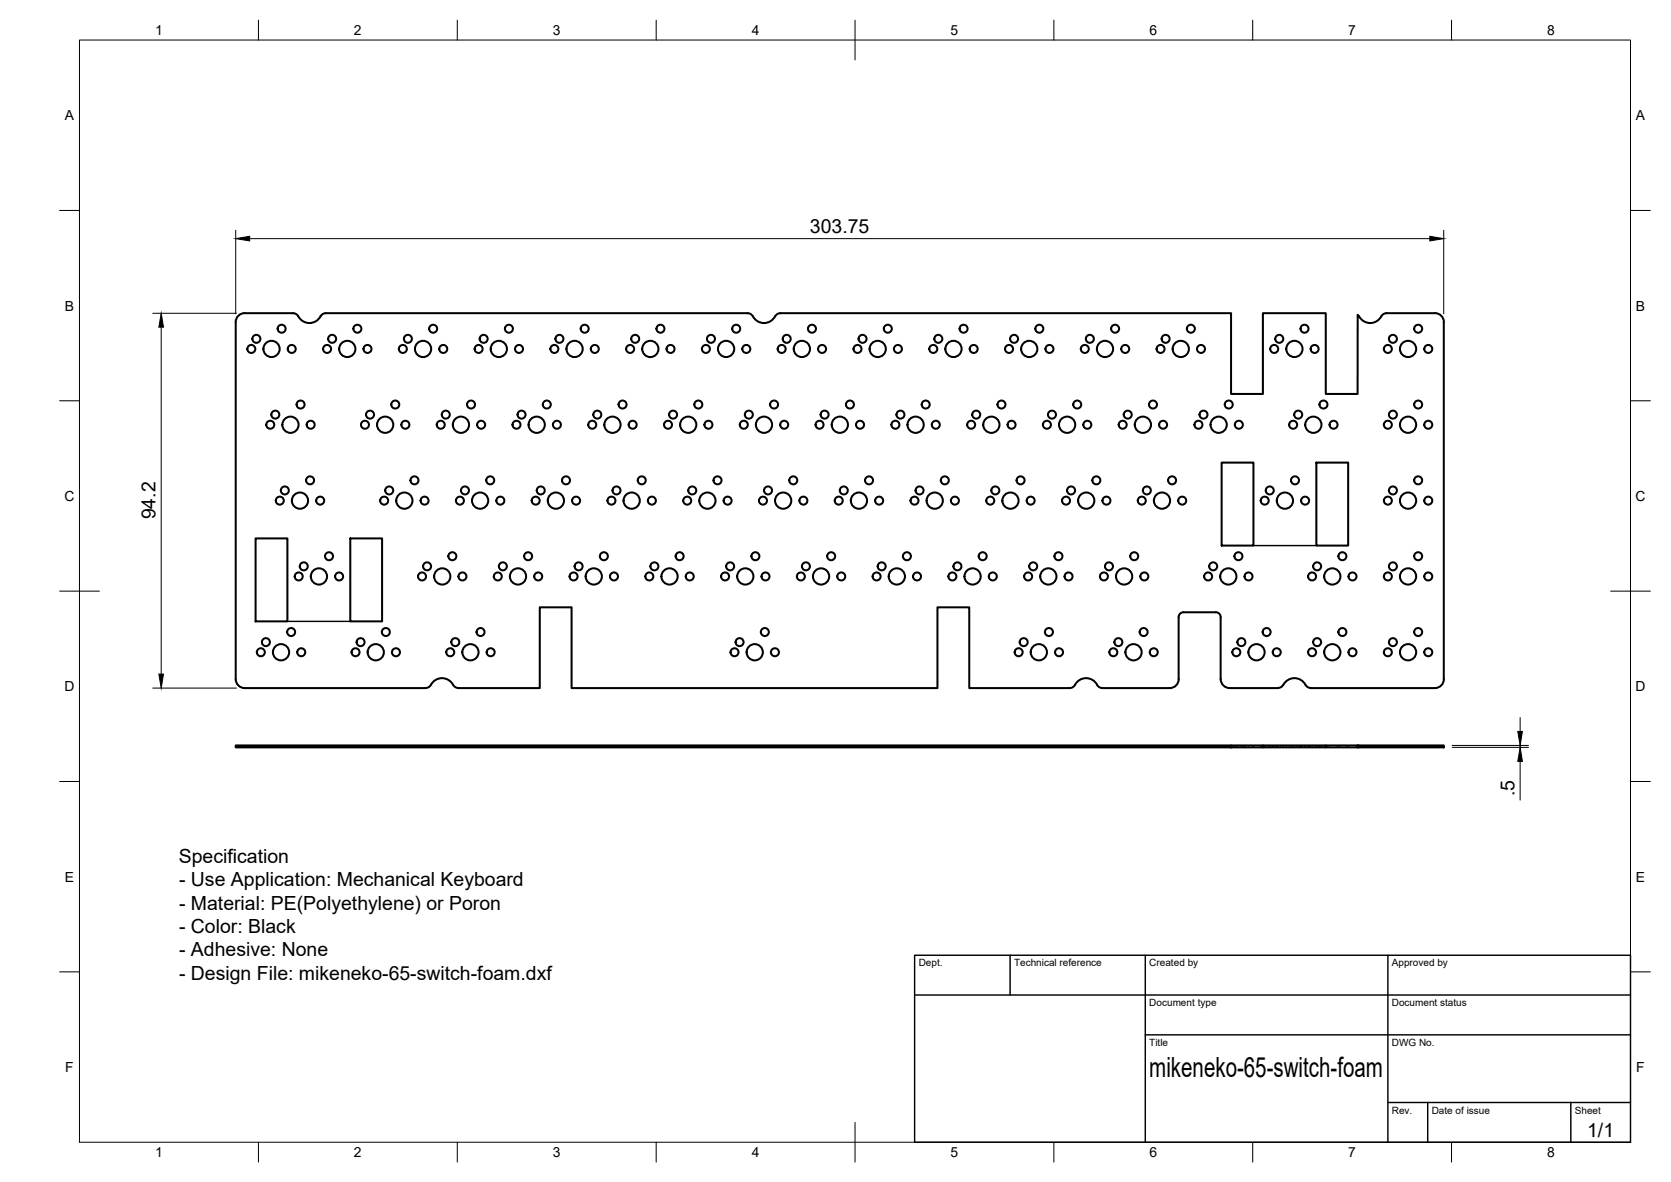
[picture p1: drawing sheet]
<svg xmlns="http://www.w3.org/2000/svg" width="420mm" height="297mm" viewBox="0 0 420 297" stroke-linecap="round" stroke-linejoin="round" font-family="sans-serif">
<g fill="none" stroke="#000" stroke-width=".51">
<path d="M194.9 79.5a3.2 3.2 0 0 1-3 1.7 3.2 3.2 0 0 1-2.8-2l-1.1-.5h-106.1a1.8 1.8 0 0 0-1.6 1.3 3.2 3.2 0 0 1-5.5-.8l-1.1-.5h-12.2a2.25 2.25 0 0 0-2.2 2.2v89.8a2.25 2.25 0 0 0 2.2 2.2h45.5M196.2 78.7h113.3v20.3h8v-20.3h15.9v20.3h8v-19.9a3.6 3.6 0 0 0 3.7 2 3.6 3.6 0 0 0 2.4-1.9l1.1-.5h12.2M196.2 78.7a1.49 1.49 0 0 0-1.3 .8M360.8 78.7a2.25 2.25 0 0 1 2.3 2.2M363 80.9v89.8M307.2 116.3h8v20.8h-8zM331 116.3h8v20.8h-8zM64.3 135.3h8v20.9h-8zM88.1 135.3h8v20.9h-8zM296.4 155.1v15.6M297.6 153.9h8.1M297.6 153.8a1.26 1.26 0 0 0-1.2 1.3"/>
<path d="M305.7 153.8a1.26 1.26 0 0 1 1.2 1.3M306.9 155.1v15.6a2.25 2.25 0 0 0 2.3 2.2h12.2M107 172.9a1.83 1.83 0 0 0 1.7-1.3 3.3 3.3 0 0 1 5.5 .8l1.1 .5M115.3 172.9h20.4v-20.3h8v20.3h92v-20.3h8v20.3h25.2M275.9 172.1a1.58 1.58 0 0 0 1.3 .8M275.9 172.1a3.2 3.2 0 0 0-3-1.7 3.2 3.2 0 0 0-2.8 2l-1.1 .5M296.4 170.7a2.25 2.25 0 0 1-2.3 2.2h-16.9M321.4 172.9l1-.5a3.3 3.3 0 0 1 3.1-2 3.3 3.3 0 0 1 3 2l1.1 .5h31.2M363.1 170.7a2.25 2.25 0 0 1-2.3 2.2M59.3 187.3h250.2v.5h-250.2zM309.5 187.3h8M333.4 187.3h-15.9v.5h-8"/>
<path d="M341.4 187.3h-8v.5h-15.9M341.4 187.3v.5h-8M341.4 187.8h.3M341.7 187.3h21.3v.5h-21.3zM341.7 187.3h-.3v.5"/>
<circle cx="63.2" cy="87.7" r="1.01"/>
<circle cx="64.5" cy="85.2" r="1.01"/>
<circle cx="68.3" cy="87.7" r="2.04"/>
<circle cx="70.8" cy="82.6" r="1.01"/>
<circle cx="73.4" cy="87.7" r="1.01"/>
<circle cx="82.2" cy="87.7" r="1.01"/>
<circle cx="83.5" cy="85.2" r="1.01"/>
<circle cx="87.3" cy="87.7" r="2.04"/>
<circle cx="89.9" cy="82.6" r="1.01"/>
<circle cx="92.4" cy="87.7" r="1.01"/>
<circle cx="101.3" cy="87.7" r="1.01"/>
<circle cx="102.6" cy="85.2" r="1.01"/>
<circle cx="106.4" cy="87.7" r="2.04"/>
<circle cx="108.9" cy="82.6" r="1.01"/>
<circle cx="111.5" cy="87.7" r="1.01"/>
<circle cx="120.3" cy="87.7" r="1.01"/>
<circle cx="121.6" cy="85.2" r="1.01"/>
<circle cx="125.4" cy="87.7" r="2.04"/>
<circle cx="128" cy="82.6" r="1.01"/>
<circle cx="130.5" cy="87.7" r="1.01"/>
<circle cx="139.4" cy="87.7" r="1.01"/>
<circle cx="140.7" cy="85.2" r="1.01"/>
<circle cx="144.5" cy="87.7" r="2.04"/>
<circle cx="147" cy="82.6" r="1.01"/>
<circle cx="149.6" cy="87.7" r="1.01"/>
<circle cx="158.4" cy="87.7" r="1.01"/>
<circle cx="159.7" cy="85.2" r="1.01"/>
<circle cx="163.5" cy="87.7" r="2.04"/>
<circle cx="166.1" cy="82.6" r="1.01"/>
<circle cx="168.6" cy="87.7" r="1.01"/>
<circle cx="177.5" cy="87.7" r="1.01"/>
<circle cx="178.8" cy="85.2" r="1.01"/>
<circle cx="182.6" cy="87.7" r="2.04"/>
<circle cx="185.1" cy="82.6" r="1.01"/>
<circle cx="187.7" cy="87.7" r="1.01"/>
<circle cx="196.5" cy="87.7" r="1.01"/>
<circle cx="197.8" cy="85.2" r="1.01"/>
<circle cx="201.6" cy="87.7" r="2.04"/>
<circle cx="204.2" cy="82.6" r="1.01"/>
<circle cx="206.7" cy="87.7" r="1.01"/>
<circle cx="215.6" cy="87.7" r="1.01"/>
<circle cx="216.9" cy="85.2" r="1.01"/>
<circle cx="220.7" cy="87.7" r="2.04"/>
<circle cx="223.2" cy="82.6" r="1.01"/>
<circle cx="225.8" cy="87.7" r="1.01"/>
<circle cx="234.7" cy="87.7" r="1.01"/>
<circle cx="235.9" cy="85.2" r="1.01"/>
<circle cx="239.7" cy="87.7" r="2.04"/>
<circle cx="242.3" cy="82.6" r="1.01"/>
<circle cx="244.8" cy="87.7" r="1.01"/>
<circle cx="253.7" cy="87.7" r="1.01"/>
<circle cx="255" cy="85.2" r="1.01"/>
<circle cx="258.8" cy="87.7" r="2.04"/>
<circle cx="261.3" cy="82.6" r="1.01"/>
<circle cx="263.9" cy="87.7" r="1.01"/>
<circle cx="272.8" cy="87.7" r="1.01"/>
<circle cx="274" cy="85.2" r="1.01"/>
<circle cx="277.8" cy="87.7" r="2.04"/>
<circle cx="280.4" cy="82.6" r="1.01"/>
<circle cx="282.9" cy="87.7" r="1.01"/>
<circle cx="291.8" cy="87.7" r="1.01"/>
<circle cx="293.1" cy="85.2" r="1.01"/>
<circle cx="296.9" cy="87.7" r="2.04"/>
<circle cx="299.4" cy="82.6" r="1.01"/>
<circle cx="302" cy="87.7" r="1.01"/>
<circle cx="320.4" cy="87.7" r="1.01"/>
<circle cx="321.7" cy="85.2" r="1.01"/>
<circle cx="325.5" cy="87.7" r="2.04"/>
<circle cx="328" cy="82.6" r="1.01"/>
<circle cx="330.5" cy="87.7" r="1.01"/>
<circle cx="349" cy="87.7" r="1.01"/>
<circle cx="350.2" cy="85.2" r="1.01"/>
<circle cx="354" cy="87.7" r="2.04"/>
<circle cx="356.6" cy="82.6" r="1.01"/>
<circle cx="359.1" cy="87.7" r="1.01"/>
<circle cx="68" cy="106.7" r="1.01"/>
<circle cx="69.2" cy="104.2" r="1.01"/>
<circle cx="73" cy="106.7" r="2.04"/>
<circle cx="75.6" cy="101.7" r="1.01"/>
<circle cx="78.1" cy="106.7" r="1.01"/>
<circle cx="91.8" cy="106.7" r="1.01"/>
<circle cx="93" cy="104.2" r="1.01"/>
<circle cx="96.8" cy="106.7" r="2.04"/>
<circle cx="99.4" cy="101.7" r="1.01"/>
<circle cx="101.9" cy="106.7" r="1.01"/>
<circle cx="110.8" cy="106.7" r="1.01"/>
<circle cx="112.1" cy="104.2" r="1.01"/>
<circle cx="115.9" cy="106.7" r="2.04"/>
<circle cx="118.4" cy="101.7" r="1.01"/>
<circle cx="121" cy="106.7" r="1.01"/>
<circle cx="129.9" cy="106.7" r="1.01"/>
<circle cx="131.1" cy="104.2" r="1.01"/>
<circle cx="134.9" cy="106.7" r="2.04"/>
<circle cx="137.5" cy="101.7" r="1.01"/>
<circle cx="140" cy="106.7" r="1.01"/>
<circle cx="148.9" cy="106.7" r="1.01"/>
<circle cx="150.2" cy="104.2" r="1.01"/>
<circle cx="154" cy="106.7" r="2.04"/>
<circle cx="156.5" cy="101.7" r="1.01"/>
<circle cx="159.1" cy="106.7" r="1.01"/>
<circle cx="168" cy="106.7" r="1.01"/>
<circle cx="169.2" cy="104.2" r="1.01"/>
<circle cx="173" cy="106.7" r="2.04"/>
<circle cx="175.6" cy="101.7" r="1.01"/>
<circle cx="178.1" cy="106.7" r="1.01"/>
<circle cx="187" cy="106.7" r="1.01"/>
<circle cx="188.3" cy="104.2" r="1.01"/>
<circle cx="192.1" cy="106.7" r="2.04"/>
<circle cx="194.6" cy="101.7" r="1.01"/>
<circle cx="197.2" cy="106.7" r="1.01"/>
<circle cx="206.1" cy="106.7" r="1.01"/>
<circle cx="207.3" cy="104.2" r="1.01"/>
<circle cx="211.2" cy="106.7" r="2.04"/>
<circle cx="213.7" cy="101.7" r="1.01"/>
<circle cx="216.2" cy="106.7" r="1.01"/>
<circle cx="225.1" cy="106.7" r="1.01"/>
<circle cx="226.4" cy="104.2" r="1.01"/>
<circle cx="230.2" cy="106.7" r="2.04"/>
<circle cx="232.8" cy="101.7" r="1.01"/>
<circle cx="235.3" cy="106.7" r="1.01"/>
<circle cx="244.2" cy="106.7" r="1.01"/>
<circle cx="245.5" cy="104.2" r="1.01"/>
<circle cx="249.3" cy="106.7" r="2.04"/>
<circle cx="251.8" cy="101.7" r="1.01"/>
<circle cx="254.3" cy="106.7" r="1.01"/>
<circle cx="263.2" cy="106.7" r="1.01"/>
<circle cx="264.5" cy="104.2" r="1.01"/>
<circle cx="268.3" cy="106.7" r="2.04"/>
<circle cx="270.9" cy="101.7" r="1.01"/>
<circle cx="273.4" cy="106.7" r="1.01"/>
<circle cx="282.3" cy="106.7" r="1.01"/>
<circle cx="283.6" cy="104.2" r="1.01"/>
<circle cx="287.4" cy="106.7" r="2.04"/>
<circle cx="289.9" cy="101.7" r="1.01"/>
<circle cx="292.4" cy="106.7" r="1.01"/>
<circle cx="301.3" cy="106.7" r="1.01"/>
<circle cx="302.6" cy="104.2" r="1.01"/>
<circle cx="306.4" cy="106.7" r="2.04"/>
<circle cx="309" cy="101.7" r="1.01"/>
<circle cx="311.5" cy="106.7" r="1.01"/>
<circle cx="325.2" cy="106.7" r="1.01"/>
<circle cx="326.4" cy="104.2" r="1.01"/>
<circle cx="330.2" cy="106.7" r="2.04"/>
<circle cx="332.8" cy="101.7" r="1.01"/>
<circle cx="335.3" cy="106.7" r="1.01"/>
<circle cx="349" cy="106.7" r="1.01"/>
<circle cx="350.2" cy="104.2" r="1.01"/>
<circle cx="354" cy="106.7" r="2.04"/>
<circle cx="356.6" cy="101.7" r="1.01"/>
<circle cx="359.1" cy="106.7" r="1.01"/>
<circle cx="70.3" cy="125.8" r="1.01"/>
<circle cx="71.6" cy="123.3" r="1.01"/>
<circle cx="75.4" cy="125.8" r="2.04"/>
<circle cx="78" cy="120.7" r="1.01"/>
<circle cx="80.5" cy="125.8" r="1.01"/>
<circle cx="82.7" cy="139.8" r="1.01"/>
<circle cx="96.6" cy="125.8" r="1.01"/>
<circle cx="97.9" cy="123.3" r="1.01"/>
<circle cx="101.7" cy="125.8" r="2.04"/>
<circle cx="104.2" cy="120.7" r="1.01"/>
<circle cx="106.8" cy="125.8" r="1.01"/>
<circle cx="113.7" cy="139.8" r="1.01"/>
<circle cx="115.6" cy="125.8" r="1.01"/>
<circle cx="116.9" cy="123.3" r="1.01"/>
<circle cx="120.7" cy="125.8" r="2.04"/>
<circle cx="123.3" cy="120.7" r="1.01"/>
<circle cx="125.8" cy="125.8" r="1.01"/>
<circle cx="132.8" cy="139.8" r="1.01"/>
<circle cx="134.7" cy="125.8" r="1.01"/>
<circle cx="136" cy="123.3" r="1.01"/>
<circle cx="139.8" cy="125.8" r="2.04"/>
<circle cx="142.3" cy="120.7" r="1.01"/>
<circle cx="144.9" cy="125.8" r="1.01"/>
<circle cx="151.8" cy="139.8" r="1.01"/>
<circle cx="153.7" cy="125.8" r="1.01"/>
<circle cx="155" cy="123.3" r="1.01"/>
<circle cx="158.8" cy="125.8" r="2.04"/>
<circle cx="161.4" cy="120.7" r="1.01"/>
<circle cx="163.9" cy="125.8" r="1.01"/>
<circle cx="170.9" cy="139.8" r="1.01"/>
<circle cx="172.8" cy="125.8" r="1.01"/>
<circle cx="174.1" cy="123.3" r="1.01"/>
<circle cx="177.9" cy="125.8" r="2.04"/>
<circle cx="180.4" cy="120.7" r="1.01"/>
<circle cx="183" cy="125.8" r="1.01"/>
<circle cx="189.9" cy="139.8" r="1.01"/>
<circle cx="191.8" cy="125.8" r="1.01"/>
<circle cx="193.1" cy="123.3" r="1.01"/>
<circle cx="196.9" cy="125.8" r="2.04"/>
<circle cx="199.5" cy="120.7" r="1.01"/>
<circle cx="202" cy="125.8" r="1.01"/>
<circle cx="209" cy="139.8" r="1.01"/>
<circle cx="210.9" cy="125.8" r="1.01"/>
<circle cx="212.2" cy="123.3" r="1.01"/>
<circle cx="216" cy="125.8" r="2.04"/>
<circle cx="218.5" cy="120.7" r="1.01"/>
<circle cx="221.1" cy="125.8" r="1.01"/>
<circle cx="228" cy="139.8" r="1.01"/>
<circle cx="229.9" cy="125.8" r="1.01"/>
<circle cx="231.2" cy="123.3" r="1.01"/>
<circle cx="235" cy="125.8" r="2.04"/>
<circle cx="237.6" cy="120.7" r="1.01"/>
<circle cx="240.1" cy="125.8" r="1.01"/>
<circle cx="247.1" cy="139.8" r="1.01"/>
<circle cx="249" cy="125.8" r="1.01"/>
<circle cx="250.3" cy="123.3" r="1.01"/>
<circle cx="254.1" cy="125.8" r="2.04"/>
<circle cx="256.6" cy="120.7" r="1.01"/>
<circle cx="259.2" cy="125.8" r="1.01"/>
<circle cx="266.1" cy="139.8" r="1.01"/>
<circle cx="268" cy="125.8" r="1.01"/>
<circle cx="269.3" cy="123.3" r="1.01"/>
<circle cx="273.1" cy="125.8" r="2.04"/>
<circle cx="275.7" cy="120.7" r="1.01"/>
<circle cx="278.2" cy="125.8" r="1.01"/>
<circle cx="285.2" cy="139.8" r="1.01"/>
<circle cx="287.1" cy="125.8" r="1.01"/>
<circle cx="288.4" cy="123.3" r="1.01"/>
<circle cx="292.2" cy="125.8" r="2.04"/>
<circle cx="294.7" cy="120.7" r="1.01"/>
<circle cx="297.3" cy="125.8" r="1.01"/>
<circle cx="311.4" cy="139.8" r="1.01"/>
<circle cx="318" cy="125.8" r="1.01"/>
<circle cx="319.3" cy="123.3" r="1.01"/>
<circle cx="323.1" cy="125.8" r="2.04"/>
<circle cx="325.6" cy="120.7" r="1.01"/>
<circle cx="328.2" cy="125.8" r="1.01"/>
<circle cx="337.5" cy="139.8" r="1.01"/>
<circle cx="349" cy="125.8" r="1.01"/>
<circle cx="350.2" cy="123.3" r="1.01"/>
<circle cx="354" cy="125.8" r="2.04"/>
<circle cx="356.6" cy="120.7" r="1.01"/>
<circle cx="356.6" cy="139.8" r="1.01"/>
<circle cx="359.1" cy="125.8" r="1.01"/>
<circle cx="73.2" cy="158.8" r="1.01"/>
<circle cx="75.1" cy="144.9" r="1.01"/>
<circle cx="76.4" cy="142.3" r="1.01"/>
<circle cx="80.2" cy="144.9" r="2.04"/>
<circle cx="85.3" cy="144.9" r="1.01"/>
<circle cx="97" cy="158.8" r="1.01"/>
<circle cx="106.1" cy="144.9" r="1.01"/>
<circle cx="107.4" cy="142.3" r="1.01"/>
<circle cx="111.2" cy="144.9" r="2.04"/>
<circle cx="116.3" cy="144.9" r="1.01"/>
<circle cx="120.8" cy="158.8" r="1.01"/>
<circle cx="125.2" cy="144.9" r="1.01"/>
<circle cx="126.4" cy="142.3" r="1.01"/>
<circle cx="130.2" cy="144.9" r="2.04"/>
<circle cx="135.3" cy="144.9" r="1.01"/>
<circle cx="144.2" cy="144.9" r="1.01"/>
<circle cx="145.5" cy="142.3" r="1.01"/>
<circle cx="149.3" cy="144.9" r="2.04"/>
<circle cx="154.4" cy="144.9" r="1.01"/>
<circle cx="163.3" cy="144.9" r="1.01"/>
<circle cx="164.5" cy="142.3" r="1.01"/>
<circle cx="168.3" cy="144.9" r="2.04"/>
<circle cx="173.4" cy="144.9" r="1.01"/>
<circle cx="182.3" cy="144.9" r="1.01"/>
<circle cx="183.6" cy="142.3" r="1.01"/>
<circle cx="187.4" cy="144.9" r="2.04"/>
<circle cx="192.3" cy="158.8" r="1.01"/>
<circle cx="192.5" cy="144.9" r="1.01"/>
<circle cx="201.4" cy="144.9" r="1.01"/>
<circle cx="202.6" cy="142.3" r="1.01"/>
<circle cx="206.4" cy="144.9" r="2.04"/>
<circle cx="211.5" cy="144.9" r="1.01"/>
<circle cx="220.4" cy="144.9" r="1.01"/>
<circle cx="221.7" cy="142.3" r="1.01"/>
<circle cx="225.5" cy="144.9" r="2.04"/>
<circle cx="230.6" cy="144.9" r="1.01"/>
<circle cx="239.5" cy="144.9" r="1.01"/>
<circle cx="240.7" cy="142.3" r="1.01"/>
<circle cx="244.5" cy="144.9" r="2.04"/>
<circle cx="249.6" cy="144.9" r="1.01"/>
<circle cx="258.5" cy="144.9" r="1.01"/>
<circle cx="259.8" cy="142.3" r="1.01"/>
<circle cx="263.6" cy="144.9" r="2.04"/>
<circle cx="263.7" cy="158.8" r="1.01"/>
<circle cx="268.7" cy="144.9" r="1.01"/>
<circle cx="277.6" cy="144.9" r="1.01"/>
<circle cx="278.8" cy="142.3" r="1.01"/>
<circle cx="282.6" cy="144.9" r="2.04"/>
<circle cx="287.6" cy="158.8" r="1.01"/>
<circle cx="287.7" cy="144.9" r="1.01"/>
<circle cx="303.8" cy="144.9" r="1.01"/>
<circle cx="305" cy="142.3" r="1.01"/>
<circle cx="308.9" cy="144.9" r="2.04"/>
<circle cx="313.9" cy="144.9" r="1.01"/>
<circle cx="318.5" cy="158.8" r="1.01"/>
<circle cx="329.9" cy="144.9" r="1.01"/>
<circle cx="331.2" cy="142.3" r="1.01"/>
<circle cx="335" cy="144.9" r="2.04"/>
<circle cx="337.5" cy="158.8" r="1.01"/>
<circle cx="340.1" cy="144.9" r="1.01"/>
<circle cx="349" cy="144.9" r="1.01"/>
<circle cx="350.2" cy="142.3" r="1.01"/>
<circle cx="354" cy="144.9" r="2.04"/>
<circle cx="356.6" cy="158.8" r="1.01"/>
<circle cx="359.1" cy="144.9" r="1.01"/>
<circle cx="65.6" cy="163.9" r="1.01"/>
<circle cx="66.9" cy="161.4" r="1.01"/>
<circle cx="70.7" cy="163.9" r="2.04"/>
<circle cx="75.7" cy="163.9" r="1.01"/>
<circle cx="89.4" cy="163.9" r="1.01"/>
<circle cx="90.7" cy="161.4" r="1.01"/>
<circle cx="94.5" cy="163.9" r="2.04"/>
<circle cx="99.6" cy="163.9" r="1.01"/>
<circle cx="113.2" cy="163.9" r="1.01"/>
<circle cx="114.5" cy="161.4" r="1.01"/>
<circle cx="118.3" cy="163.9" r="2.04"/>
<circle cx="123.4" cy="163.9" r="1.01"/>
<circle cx="184.7" cy="163.9" r="1.01"/>
<circle cx="186" cy="161.4" r="1.01"/>
<circle cx="189.8" cy="163.9" r="2.04"/>
<circle cx="194.8" cy="163.9" r="1.01"/>
<circle cx="256.1" cy="163.9" r="1.01"/>
<circle cx="257.4" cy="161.4" r="1.01"/>
<circle cx="261.2" cy="163.9" r="2.04"/>
<circle cx="266.3" cy="163.9" r="1.01"/>
<circle cx="279.9" cy="163.9" r="1.01"/>
<circle cx="281.2" cy="161.4" r="1.01"/>
<circle cx="285" cy="163.9" r="2.04"/>
<circle cx="290.1" cy="163.9" r="1.01"/>
<circle cx="310.9" cy="163.9" r="1.01"/>
<circle cx="312.1" cy="161.4" r="1.01"/>
<circle cx="315.9" cy="163.9" r="2.04"/>
<circle cx="321" cy="163.9" r="1.01"/>
<circle cx="329.9" cy="163.9" r="1.01"/>
<circle cx="331.2" cy="161.4" r="1.01"/>
<circle cx="335" cy="163.9" r="2.04"/>
<circle cx="340.1" cy="163.9" r="1.01"/>
<circle cx="349" cy="163.9" r="1.01"/>
<circle cx="350.2" cy="161.4" r="1.01"/>
<circle cx="354" cy="163.9" r="2.04"/>
<circle cx="359.1" cy="163.9" r="1.01"/>
</g>
<g fill="none" stroke="#000" stroke-width=".25">
<path d="M62.2 187.3v.5M63.5 187.3v.5M64.2 187.3v.5M64.3 187.3v.5M64.6 187.3v.5M65.5 187.3v.5M65.8 187.3v.5M66.2 187.3v.5M66.6 187.3v.5M67 187.3v.5M67.8 187.3v.5M68.2 187.3v.5"/>
<path d="M68.6 187.3v.5M69 187.3v.5M69.3 187.3v.5M69.8 187.3v.5M70.2 187.3v.5M70.3 187.3v.5M70.6 187.3v.5M71 187.3v.5M71.3 187.3v.5M71.8 187.3v.5M72.2 187.3v.5M72.3 187.3v.5"/>
<path d="M72.6 187.3v.5M72.7 187.3v.5M73.4 187.3v.5M74.1 187.3v.5M74.2 187.3v.5M74.4 187.3v.5M74.6 187.3v.5M74.7 187.3v.5M75.1 187.3v.5M75.4 187.3v.5M76.1 187.3v.5M76.6 187.3v.5"/>
<path d="M76.7 187.3v.5M77 187.3v.5M77.1 187.3v.5M77.4 187.3v.5M78.1 187.3v.5M79 187.3v.5M79.1 187.3v.5M79.5 187.3v.5M81.2 187.3v.5M81.5 187.3v.5M81.7 187.3v.5M82.2 187.3v.5"/>
<path d="M82.5 187.3v.5M83.2 187.3v.5M83.7 187.3v.5M84.3 187.3v.5M84.5 187.3v.5M85.3 187.3v.5M86.3 187.3v.5M88.1 187.3v.5M88.4 187.3v.5M88.9 187.3v.5M89.4 187.3v.5M89.7 187.3v.5"/>
<path d="M90.4 187.3v.5M90.8 187.3v.5M90.9 187.3v.5M91.4 187.3v.5M91.7 187.3v.5M92 187.3v.5M92.4 187.3v.5M92.8 187.3v.5M93.4 187.3v.5M94 187.3v.5M94.8 187.3v.5M95.6 187.3v.5"/>
<path d="M96 187.3v.5M96.1 187.3v.5M96.5 187.3v.5M96.8 187.3v.5M97.6 187.3v.5M98 187.3v.5M98.4 187.3v.5M98.6 187.3v.5M98.8 187.3v.5M99.6 187.3v.5M100.3 187.3v.5M100.4 187.3v.5"/>
<path d="M100.5 187.3v.5M100.9 187.3v.5M101.6 187.3v.5M102.3 187.3v.5M102.9 187.3v.5M103.2 187.3v.5M103.6 187.3v.5M103.7 187.3v.5M104.3 187.3v.5M105.1 187.3v.5M105.2 187.3v.5M105.7 187.3v.5"/>
<path d="M106.4 187.3v.5M107.1 187.3v.5M107.7 187.3v.5M107.9 187.3v.5M108.4 187.3v.5M109.1 187.3v.5M109.8 187.3v.5M109.9 187.3v.5M110.4 187.3v.5M111.1 187.3v.5M111.8 187.3v.5M112.2 187.3v.5"/>
<path d="M112.5 187.3v.5M112.7 187.3v.5M113.1 187.3v.5M113.2 187.3v.5M113.5 187.3v.5M113.9 187.3v.5M114.2 187.3v.5M114.6 187.3v.5M114.7 187.3v.5M115.3 187.3v.5M115.5 187.3v.5M115.9 187.3v.5"/>
<path d="M116.2 187.3v.5M116.6 187.3v.5M117.3 187.3v.5M117.4 187.3v.5M117.9 187.3v.5M118.7 187.3v.5M119.3 187.3v.5M119.4 187.3v.5M119.8 187.3v.5M120 187.3v.5M120.3 187.3v.5M120.6 187.3v.5"/>
<path d="M121.3 187.3v.5M121.8 187.3v.5M122 187.3v.5M122.2 187.3v.5M122.4 187.3v.5M122.6 187.3v.5M122.7 187.3v.5M123.4 187.3v.5M124.1 187.3v.5M124.2 187.3v.5M124.4 187.3v.5M124.8 187.3v.5"/>
<path d="M125.4 187.3v.5M126.2 187.3v.5M126.8 187.3v.5M127 187.3v.5M127.4 187.3v.5M127.5 187.3v.5M128.2 187.3v.5M128.9 187.3v.5M129 187.3v.5M129.5 187.3v.5M130.1 187.3v.5M130.9 187.3v.5"/>
<path d="M131.5 187.3v.5M131.8 187.3v.5M132.1 187.3v.5M132.3 187.3v.5M132.9 187.3v.5M133.7 187.3v.5M133.8 187.3v.5M134.3 187.3v.5M134.9 187.3v.5M135.7 187.3v.5M136.3 187.3v.5M136.5 187.3v.5"/>
<path d="M136.9 187.3v.5M137.7 187.3v.5M138.4 187.3v.5M138.5 187.3v.5M139 187.3v.5M139.7 187.3v.5M140.4 187.3v.5M141 187.3v.5M141.3 187.3v.5M141.7 187.3v.5M141.8 187.3v.5M142.4 187.3v.5"/>
<path d="M143.2 187.3v.5M143.3 187.3v.5M143.7 187.3v.5M143.8 187.3v.5M144.5 187.3v.5M145.2 187.3v.5M145.8 187.3v.5M146 187.3v.5M146.5 187.3v.5M147.2 187.3v.5M147.9 187.3v.5M148 187.3v.5"/>
<path d="M148.5 187.3v.5M149.2 187.3v.5M149.9 187.3v.5M150.6 187.3v.5M150.8 187.3v.5M151.2 187.3v.5M151.3 187.3v.5M152 187.3v.5M152.7 187.3v.5M152.8 187.3v.5M153.4 187.3v.5M154 187.3v.5"/>
<path d="M154.7 187.3v.5M155.4 187.3v.5M155.5 187.3v.5M156 187.3v.5M156.8 187.3v.5M157.4 187.3v.5M157.5 187.3v.5M158.1 187.3v.5M158.7 187.3v.5M159.4 187.3v.5M160.1 187.3v.5M160.4 187.3v.5"/>
<path d="M160.7 187.3v.5M160.8 187.3v.5M161.5 187.3v.5M162.3 187.3v.5M162.9 187.3v.5M163.5 187.3v.5M164.3 187.3v.5M164.9 187.3v.5M165.1 187.3v.5M165.5 187.3v.5M165.6 187.3v.5M166.3 187.3v.5"/>
<path d="M167 187.3v.5M167.1 187.3v.5M167.6 187.3v.5M168.2 187.3v.5M169 187.3v.5M169.6 187.3v.5M169.9 187.3v.5M170.2 187.3v.5M170.4 187.3v.5M171 187.3v.5M171.8 187.3v.5M171.9 187.3v.5"/>
<path d="M172.4 187.3v.5M173.1 187.3v.5M173.8 187.3v.5M174.4 187.3v.5M174.6 187.3v.5M175 187.3v.5M175.8 187.3v.5M176.5 187.3v.5M176.6 187.3v.5M177.1 187.3v.5M177.8 187.3v.5M178.5 187.3v.5"/>
<path d="M179.1 187.3v.5M179.4 187.3v.5M179.8 187.3v.5M179.9 187.3v.5M180.5 187.3v.5M181.3 187.3v.5M181.4 187.3v.5M181.9 187.3v.5M182.6 187.3v.5M183.3 187.3v.5M183.7 187.3v.5M183.9 187.3v.5"/>
<path d="M184.1 187.3v.5M184.6 187.3v.5M185 187.3v.5M185.3 187.3v.5M185.7 187.3v.5M186 187.3v.5M186.1 187.3v.5M186.6 187.3v.5M187 187.3v.5M187.3 187.3v.5M187.7 187.3v.5M188 187.3v.5"/>
<path d="M188.7 187.3v.5M188.9 187.3v.5M189.3 187.3v.5M189.4 187.3v.5M190.1 187.3v.5M190.8 187.3v.5M190.9 187.3v.5M191.3 187.3v.5M191.5 187.3v.5M191.8 187.3v.5M192.1 187.3v.5M192.8 187.3v.5"/>
<path d="M193.3 187.3v.5M193.5 187.3v.5M193.6 187.3v.5M193.8 187.3v.5M194.1 187.3v.5M194.9 187.3v.5M195.5 187.3v.5M195.6 187.3v.5M195.9 187.3v.5M196.2 187.3v.5M196.8 187.3v.5M197.5 187.3v.5"/>
<path d="M198.2 187.3v.5M198.5 187.3v.5M198.8 187.3v.5M198.9 187.3v.5M199.6 187.3v.5M200.4 187.3v.5M201 187.3v.5M201.6 187.3v.5M202.4 187.3v.5M203 187.3v.5M203.2 187.3v.5M203.6 187.3v.5"/>
<path d="M203.7 187.3v.5M204.4 187.3v.5M205.1 187.3v.5M205.2 187.3v.5M205.7 187.3v.5M206.3 187.3v.5M207.1 187.3v.5M207.7 187.3v.5M208 187.3v.5M208.3 187.3v.5M208.5 187.3v.5M209.1 187.3v.5"/>
<path d="M209.9 187.3v.5M210 187.3v.5M210.5 187.3v.5M211.2 187.3v.5M211.9 187.3v.5M212.5 187.3v.5M212.7 187.3v.5M213.1 187.3v.5M213.9 187.3v.5M214.6 187.3v.5M214.7 187.3v.5M215.2 187.3v.5"/>
<path d="M215.9 187.3v.5M216.6 187.3v.5M217.2 187.3v.5M217.5 187.3v.5M217.9 187.3v.5M218 187.3v.5M218.6 187.3v.5M219.4 187.3v.5M219.5 187.3v.5M220 187.3v.5M220.7 187.3v.5M221.4 187.3v.5"/>
<path d="M222 187.3v.5M222.2 187.3v.5M222.7 187.3v.5M223.4 187.3v.5M224.1 187.3v.5M224.2 187.3v.5M224.7 187.3v.5M225.4 187.3v.5M226.1 187.3v.5M226.8 187.3v.5M227 187.3v.5M227.4 187.3v.5"/>
<path d="M227.5 187.3v.5M228.2 187.3v.5M228.9 187.3v.5M229 187.3v.5M229.6 187.3v.5M230.2 187.3v.5M230.9 187.3v.5M231.6 187.3v.5M231.7 187.3v.5M232.2 187.3v.5M233 187.3v.5M233.6 187.3v.5"/>
<path d="M233.7 187.3v.5M234.3 187.3v.5M234.9 187.3v.5M235.6 187.3v.5M235.7 187.3v.5M236.3 187.3v.5M236.6 187.3v.5M236.9 187.3v.5M237 187.3v.5M237.7 187.3v.5M238.5 187.3v.5M239.1 187.3v.5"/>
<path d="M239.7 187.3v.5M240.5 187.3v.5M241.1 187.3v.5M241.3 187.3v.5M241.7 187.3v.5M241.8 187.3v.5M242.5 187.3v.5M243.2 187.3v.5M243.3 187.3v.5M243.7 187.3v.5M243.8 187.3v.5M244.4 187.3v.5"/>
<path d="M245.2 187.3v.5M245.8 187.3v.5M246.1 187.3v.5M246.4 187.3v.5M246.6 187.3v.5M247.2 187.3v.5M248 187.3v.5M248.1 187.3v.5M248.6 187.3v.5M249.3 187.3v.5M250 187.3v.5M250.6 187.3v.5"/>
<path d="M250.8 187.3v.5M251.2 187.3v.5M251.3 187.3v.5M252 187.3v.5M252.7 187.3v.5M252.8 187.3v.5M253.3 187.3v.5M254 187.3v.5M254.7 187.3v.5M255.1 187.3v.5M255.3 187.3v.5M255.6 187.3v.5"/>
<path d="M256 187.3v.5M256.1 187.3v.5M256.4 187.3v.5M256.7 187.3v.5M257.1 187.3v.5M257.5 187.3v.5M257.6 187.3v.5M258.1 187.3v.5M258.4 187.3v.5M258.8 187.3v.5M259.2 187.3v.5M259.5 187.3v.5"/>
<path d="M260.1 187.3v.5M260.3 187.3v.5M260.8 187.3v.5M261.5 187.3v.5M262.2 187.3v.5M262.3 187.3v.5M262.7 187.3v.5M262.8 187.3v.5M263.2 187.3v.5M263.5 187.3v.5M264.2 187.3v.5M264.8 187.3v.5"/>
<path d="M264.9 187.3v.5M265.1 187.3v.5M265.3 187.3v.5M265.5 187.3v.5M265.6 187.3v.5M266.3 187.3v.5M267 187.3v.5M267.1 187.3v.5M267.3 187.3v.5M267.7 187.3v.5M268.3 187.3v.5M269 187.3v.5"/>
<path d="M269.7 187.3v.5M269.8 187.3v.5M270.3 187.3v.5M271.1 187.3v.5M271.7 187.3v.5M271.8 187.3v.5M272.4 187.3v.5M273 187.3v.5M273.7 187.3v.5M274.4 187.3v.5M274.7 187.3v.5M275 187.3v.5"/>
<path d="M275.2 187.3v.5M275.8 187.3v.5M275.9 187.3v.5M276.6 187.3v.5M277.2 187.3v.5M277.8 187.3v.5M278.6 187.3v.5M278.9 187.3v.5M279.2 187.3v.5M279.4 187.3v.5M279.8 187.3v.5M280.2 187.3v.5"/>
<path d="M280.6 187.3v.5M280.9 187.3v.5M281.3 187.3v.5M281.4 187.3v.5M281.9 187.3v.5M282.2 187.3v.5M282.5 187.3v.5M283 187.3v.5M283.3 187.3v.5M283.9 187.3v.5M284.2 187.3v.5M284.5 187.3v.5"/>
<path d="M284.7 187.3v.5M285.3 187.3v.5M286.1 187.3v.5M286.2 187.3v.5M286.6 187.3v.5M286.7 187.3v.5M287.1 187.3v.5M287.4 187.3v.5M288.1 187.3v.5M288.6 187.3v.5M288.7 187.3v.5M288.9 187.3v.5"/>
<path d="M289.1 187.3v.5M289.3 187.3v.5M289.4 187.3v.5M290.1 187.3v.5M290.8 187.3v.5M290.9 187.3v.5M291.1 187.3v.5M291.4 187.3v.5M292.1 187.3v.5M292.8 187.3v.5M293.4 187.3v.5M293.7 187.3v.5"/>
<path d="M294.1 187.3v.5M294.2 187.3v.5M294.8 187.3v.5M295.7 187.3v.5M296.2 187.3v.5M296.4 187.3v.5M298.2 187.3v.5M298.4 187.3v.5M298.9 187.3v.5M300.3 187.3v.5M300.4 187.3v.5M300.9 187.3v.5"/>
<path d="M301.6 187.3v.5M302.3 187.3v.5M302.7 187.3v.5M303 187.3v.5M303.6 187.3v.5M304 187.3v.5M304.4 187.3v.5M304.8 187.3v.5M306 187.3v.5M306.8 187.3v.5M306.9 187.3v.5M307.2 187.3v.5"/>
<path d="M307.9 187.3v.5M308.4 187.3v.5M309.8 187.3v.5M309.9 187.3v.5M310.4 187.3v.5M310.5 187.3v.5M310.9 187.3v.5M311.1 187.3v.5M311.8 187.3v.5M312.4 187.3v.5M312.5 187.3v.5M312.9 187.3v.5"/>
<path d="M313.1 187.3v.5M313.9 187.3v.5M314.9 187.3v.5M315.2 187.3v.5M317 187.3v.5M317.5 187.3v.5M318 187.3v.5M318.3 187.3v.5M319 187.3v.5M319.4 187.3v.5M319.5 187.3v.5M320 187.3v.5"/>
<path d="M320.3 187.3v.5M320.6 187.3v.5M321 187.3v.5M321.4 187.3v.5M322 187.3v.5M322.6 187.3v.5M323.4 187.3v.5M324.1 187.3v.5M324.6 187.3v.5M325.1 187.3v.5M325.4 187.3v.5M326.1 187.3v.5"/>
<path d="M326.6 187.3v.5M327 187.3v.5M327.2 187.3v.5M327.4 187.3v.5M327.5 187.3v.5M328.2 187.3v.5M328.3 187.3v.5M328.9 187.3v.5M329 187.3v.5M329.1 187.3v.5M329.5 187.3v.5M329.6 187.3v.5"/>
<path d="M330.2 187.3v.5M330.9 187.3v.5M331 187.3v.5M331.5 187.3v.5M331.7 187.3v.5M332.2 187.3v.5M332.3 187.3v.5M332.9 187.3v.5M333.8 187.3v.5M334.3 187.3v.5M336.3 187.3v.5M336.5 187.3v.5"/>
<path d="M337 187.3v.5M338.5 187.3v.5M339 187.3v.5M341.1 187.3v.5M347.9 187.3v.5M349.2 187.3v.5M349.9 187.3v.5M351.2 187.3v.5M352 187.3v.5M355.6 187.3v.5M356.1 187.3v.5M357.6 187.3v.5"/>
<path d="M358.1 187.3v.5M360.1 187.3v.5"/>
</g>
<!-- layer: Border -->
<g fill="none" stroke="#000" stroke-width=".25">
<path d="M20 10.1h390v276.9h-390zM65 5.1v5M115 5.1v5M165 5.1v5M215 5.1v10M265 5.1v5M315 5.1v5M365 5.1v5M15 52.9h5M410 52.9h5M15 100.7h5M410 100.7h5"/>
<path d="M15 148.6h10M405 148.6h10M15 196.4h5M410 196.4h5M15 244.2h5M410 244.2h5M65 287v5M115 287v5M165 287v5M215 282.1v9.9M265 287v5M315 287v5"/>
<path d="M365 287v5"/>
</g>
<!-- layer: TitleBlock -->
<path d="M230 240.1h180v46.9h-180zM230 250h180M254 240.1v9.9M288 240.1v46.9M349 240.1v46.9M288 260.1h122M349 277.1h61M359 277.1v9.9M395 277.1v9.9" fill="none" stroke="#000" stroke-width=".36"/>
<!-- layer: Dimensions -->
<path d="M59.3 57.9v21M62.8 60h296.7M363 57.9v21M38.4 78.7h21M40.5 82.2v87.2M38.4 172.9h21M365.1 187.3h19.2M365.1 187.8h19.2M382.2 180.3v3.5M382.2 187.3v.5M382.2 191.3v9.8" fill="none" stroke="#000" stroke-width=".25"/>
<path d="M59.3 60l3.5-.6v1.1zM359.5 59.4l3.5 .6-3.5 .5zM40.5 78.7l.6 3.5h-1.2zM39.9 169.4h1.2l-.6 3.5zM381.6 183.8h1.2l-.6 3.5zM382.2 187.8l.6 3.5h-1.2z" fill="#000" stroke="#000" stroke-width=".25"/>
<!-- layer: Sketch1 -->
<path d="M315.2 137.1h15.8M72.3 156.2h15.8" fill="none" stroke="#000" stroke-width=".36"/>
<text font-size="7" x="289" y="270.6">mikeneko-65-switch-foam</text>
<g font-size="4.9">
<text x="203.7" y="58.5">303.75</text>
<text x="39.1" y="130.5" transform="rotate(-90 39.1 130.5)">94.2</text>
<text x="380.8" y="200.1" transform="rotate(-90 380.8 200.1)">.5</text>
<text x="45" y="216.9">Specification</text>
<text x="45" y="222.7">- Use Application: Mechanical Keyboard</text>
<text x="45" y="228.6">- Material: PE(Polyethylene) or Poron</text>
<text x="45" y="234.5">- Color: Black</text>
<text x="45" y="240.3">- Adhesive: None</text>
<text x="45" y="246.2">- Design File: mikeneko-65-switch-foam.dxf</text>
<text x="399.1" y="285.7">1/1</text>
</g>
<g font-size="3.5">
<text x="39" y="8.8">1</text>
<text x="89" y="8.8">2</text>
<text x="139" y="8.8">3</text>
<text x="189" y="8.8">4</text>
<text x="239" y="8.8">5</text>
<text x="289" y="8.8">6</text>
<text x="339" y="8.8">7</text>
<text x="389" y="8.8">8</text>
<text x="16.3" y="30.2">A</text>
<text x="411.3" y="30.2">A</text>
<text x="16.3" y="78">B</text>
<text x="411.3" y="78">B</text>
<text x="16.2" y="125.9">C</text>
<text x="411.2" y="125.9">C</text>
<text x="16.2" y="173.7">D</text>
<text x="411.2" y="173.7">D</text>
<text x="16.3" y="221.6">E</text>
<text x="411.3" y="221.6">E</text>
<text x="16.4" y="269.4">F</text>
<text x="411.4" y="269.4">F</text>
<text x="39" y="290.8">1</text>
<text x="89" y="290.8">2</text>
<text x="139" y="290.8">3</text>
<text x="189" y="290.8">4</text>
<text x="239" y="290.8">5</text>
<text x="289" y="290.8">6</text>
<text x="339" y="290.8">7</text>
<text x="389" y="290.8">8</text>
</g>
<g font-size="2.5">
<text x="231" y="242.9">Dept.</text>
<text x="255" y="242.9">Technical reference</text>
<text x="289" y="242.9">Created by</text>
<text x="350" y="242.9">Approved by</text>
<text x="289" y="252.8">Document type</text>
<text x="350" y="252.8">Document status</text>
<text x="289" y="262.9">Title</text>
<text x="350" y="262.9">DWG No.</text>
<text x="350" y="279.9">Rev.</text>
<text x="360" y="279.9">Date of issue</text>
<text x="396" y="279.9">Sheet</text>
</g>
</svg>
